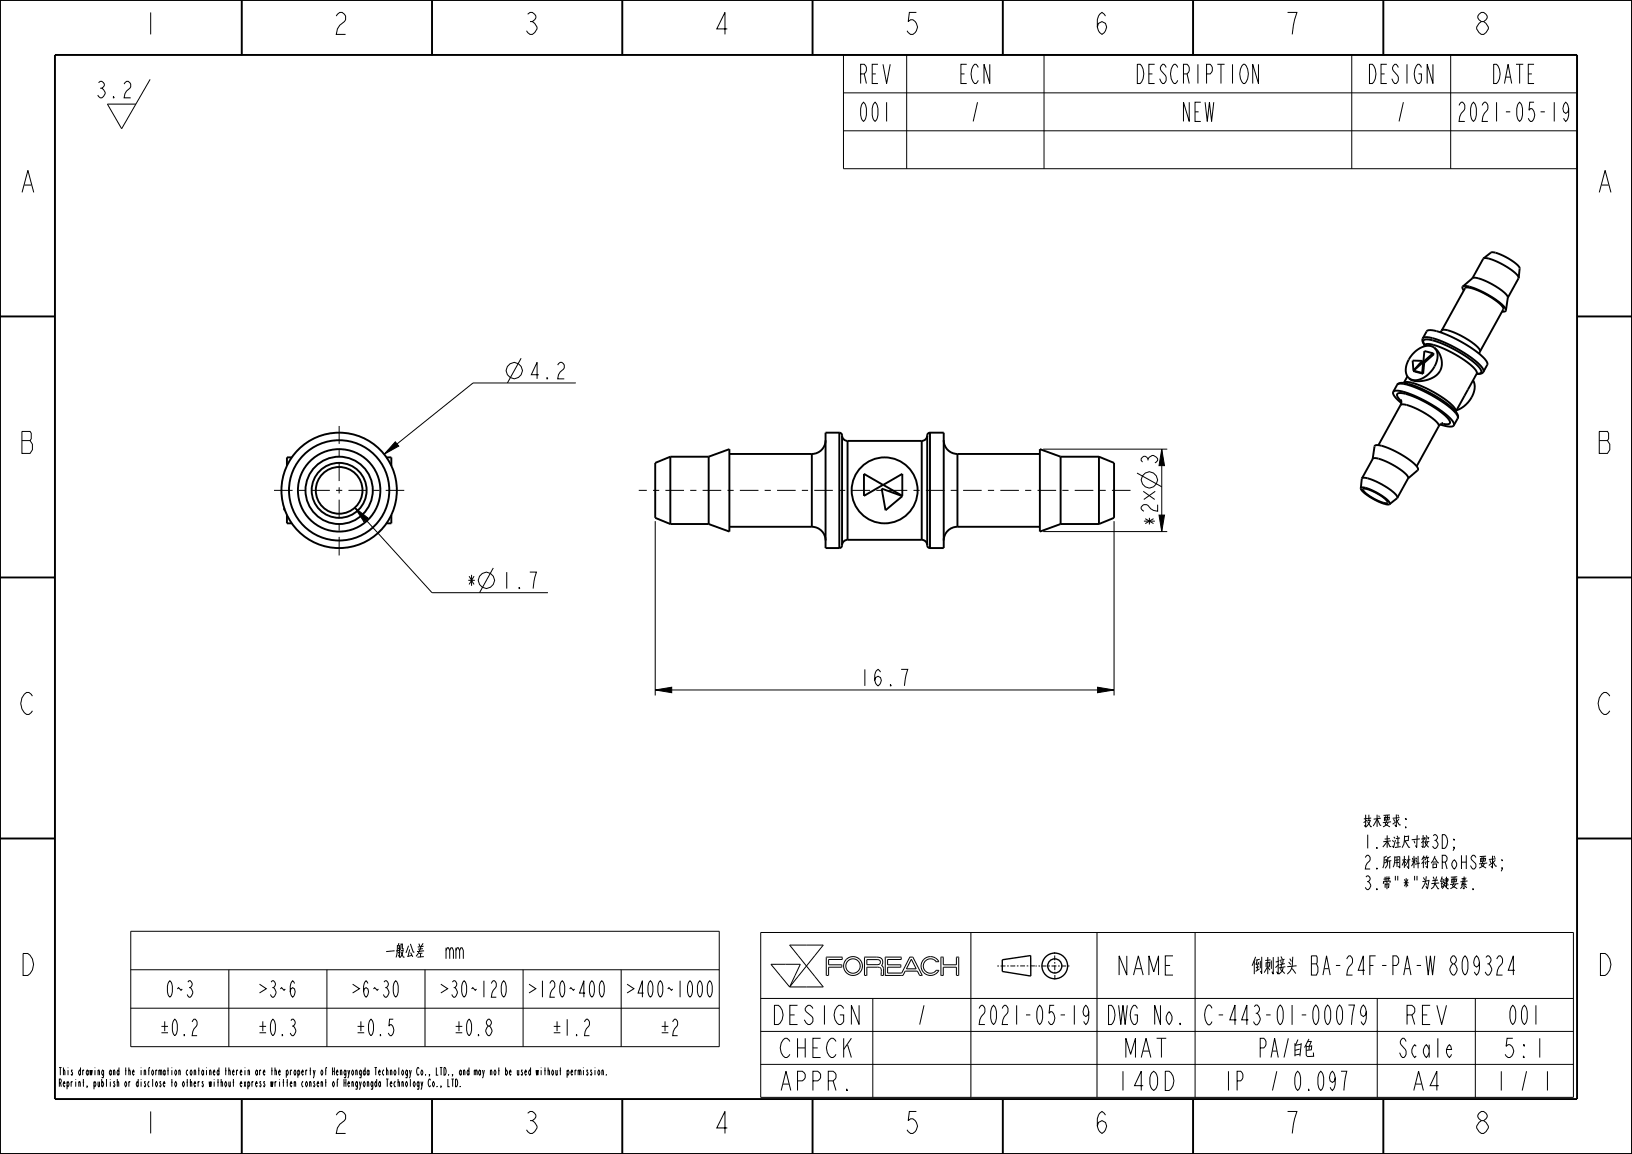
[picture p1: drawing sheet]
<svg xmlns="http://www.w3.org/2000/svg" width="297mm" height="210mm" viewBox="0 0 297 210" stroke-linecap="round" stroke-linejoin="round" font-family="sans-serif">
<g fill="none" stroke="#000" stroke-width=".18">
<path d="M17.9 15.1l.3-.3a.69 .69 0 0 1 .8 .8l-.5 .5a.9 .9 0 0 1 .6 1 .9 .9 0 0 1-.9 .7l-.4-.5M18.2 16.1h.3M20.6 17.6l.2 .2h-.2zM22.6 15.3l.4-.5h.3l.5 .5a1.16 1.16 0 0 1-.8 1.3l-.3 .5-.1 .7h1.2M27.3 14.4l-5.2 9-2.6-4.5h5.2M153.5 10h133.5v20.7h-133.5zM153.5 16.9h133.5M165 10v20.7M190 10v20.7M207 11.7a.96 .96 0 0 1 1 .9 2.6 2.6 0 0 1-.5 2.6h-.5zM229 11.7v3.5l-1-3.5v3.5M246 10v20.7"/>
<path d="M264 10v20.7M265.5 19.2l.4-.6h.3a1.25 1.25 0 0 1-.3 2l-.2 .6-.2 .9h1.1M285.5 19.8l-.2 .6-.3 .2a1.24 1.24 0 0 1 0-2 2.91 2.91 0 0 1 0 3.5l-.4-.6M153.5 23.8h133.5M94.8 65.2l-2.5 4.5M104.8 69.7h-18.7l-16.2 13M64.6 92.4l2.4 1.9-.8 .6zM64.6 92.4l14 15.5h21.1M71.9 80.4l.7 .8-2.7 1.5zM119.2 94.8v31.8M189.8 96.7h22.6M189.8 81.7h22.6"/>
<path d="M202.7 94.8v31.8M206.9 86.1l4.5 2.5M211.4 81.7l.5 3h-1zM211.4 81.7v15M89.8 103.4l-2.5 4.5M119.2 125.6l3-.5v1zM119.2 125.6h83.5M164 121.8h1.2l-.3 1-.3 2M199.7 125.1l3 .5-3 .5zM23.8 169.5h107.1v21h-107.1zM23.8 176.5h107.1M41.6 176.5v14"/>
<path d="M59.5 176.5v14M77.3 176.5v14M81.2 173l.2-.5h.2l.2 .5v1.5M95.2 176.5v14M113 176.5v14M138.4 169.7h147.9v30h-147.9zM140.3 175.5h5.3l-1.9 4.1zM143.7 172h6.1l-3 3.8zM146.8 175.8l3 3.8h-6.1M146.8 175.8l-3.1 3.8M150.8 177.5v-1.5h2.4v-.4h-2.4v-1h2.4l.1-.4h-2.9v3.3h.4M157.8 174.6l2.1 .1 .3 .1v.4l-.4 .3h-2z"/>
<path d="M157.8 177.5v-1.5h1.9l.4 .1 .2 .2 .1 1.2h.4M160.8 177.5v-1.3l-.4-.5 .2-.6-.2-.7-.7-.2h-2.3l-.1 3.3h.5M164.3 177.5h.1M165.9 174.6l.8 1.7h-1.7zM166.1 174.2h-.5l-1.5 2.9h-2.6v-1.1h2.4v-.4h-2.4v-1h2.5v-.4h-2.9v3.3h3.2M166.1 174.2h.1M166.1 174.2l1.7 3.3h-.4l-.4-.8h-2.3l-.4 .8M170.4 175l-.7-.5h-.8l-.6 .5-.3 .8 .3 .8 .6 .4h.8l.7-.4M170.4 176.6h.1M170.4 175h.1M170.4 176.6h.4M170.4 175h.5l-.4-.5-.5-.3-.7-.1-.7 .1-.5 .4-.3 .5-.2 .5 .1 .7 .5 .8 1 .4 1-.2 .7-.7"/>
<path d="M170.8 176.6h.1M171.2 174.2h.5v1.4h2.4v-1.4h.4v3.3h-.4v-1.5h-2.4v1.5h-.5zM176.7 169.7v30M199.6 169.7v30M217.5 169.7v30M23.8 183.5h107.1M50.7 195.1h.3l-.1-.4a.68 .68 0 0 0 0 1l.1-.3M52.1 195.1l.2-.4a.58 .58 0 0 1-.1 1l-.1-.4M52.1 194.7v1.4M52.8 197.2h.3l-.1-.4a.68 .68 0 0 0 0 1l.1-.3M52.8 194.7v1M53.1 194.8l-.2-.1-.1 .3"/>
<path d="M53.5 197.1l.2-.3 .1 1M53.5 196.8v1M53.7 194.7a.68 .68 0 0 1 0 1 .68 .68 0 0 1 0-1zM54.2 195.1l.2-.4a.58 .58 0 0 1-.1 1l-.1-.4M54.2 194.7v1.4M54.9 195.1h.3l-.1-.4a.68 .68 0 0 0 0 1l.1-.3M55.2 196.9l-.1-.1a.68 .68 0 0 0 0 1l.1-.2M55.6 194.7v1M55.8 196.8a.68 .68 0 0 1 0 1 .68 .68 0 0 1 0-1zM55.9 194.8l-.2-.1-.1 .3M56.3 197.1l.2-.3 .1 1M56.3 194.8h.3"/>
<path d="M56.3 196.8v1M56.5 194.3v1.4M57 194.7l.2 .8-.2 .6M57.3 196.9l-.1-.1-.1 .1a.52 .52 0 0 1 0 .9l-.1-.3M57.4 194.7l-.2 .8M57.7 197.2h.3l-.1-.4a.68 .68 0 0 0 0 1l.1-.3M58.4 197.1l.2-.3 .1 1M58.4 196.8v1M58.6 194.7a.68 .68 0 0 1 0 1 .68 .68 0 0 1 0-1zM59.1 196.9h.3M59.2 194.8h.2M59.3 196.4v1.4"/>
<path d="M59.5 194.4l-.1-.1-.1 .2v1.2M60.7 196.8a.68 .68 0 0 1 0 1 .68 .68 0 0 1 0-1zM61.3 196.9h.2M61.6 196.5l-.1-.1-.1 .2v1.2M81.5 196.4v1.4h.4M82.4 196.4v1.4M82.9 196.4h.2a1.23 1.23 0 0 1 0 1.4h-.2zM83.7 197.6l.1 .2zM101.8 194.8h.3M102 194.3v1.4M103.2 195.1l.2-.4a.58 .58 0 0 1-.1 1l-.1-.4M103.2 194.7v1.4"/>
<path d="M103.9 195.1h.3l-.1-.4a.68 .68 0 0 0 0 1l.1-.3M104.6 194.7v1M104.9 194.8l-.2-.1-.1 .3M105.2 195l.2-.3 .1 1M105.2 194.7v1M105.5 195l.2-.3v1M106.2 194.3v.1M106.2 194.7v1M107 194.8l-.1-.1-.1 .1a.52 .52 0 0 1 0 .9l-.1-.3M107.7 194.8l-.1-.1-.1 .1a.52 .52 0 0 1 0 .9l-.1-.3M108.3 194.3v.1M108.3 194.7v1"/>
<path d="M109 194.7a.68 .68 0 0 1 0 1 .68 .68 0 0 1 0-1zM109.5 195l.2-.3 .1 1M109.5 194.7v1M110.3 195.5l.1 .2zM138.4 181.7h147.9M138.4 187.7h147.9M138.4 193.7h147.9M158.8 181.7v18M178.2 183.5l.4-.6h.2a1.25 1.25 0 0 1-.2 2.1l-.3 .6-.1 .8h1M198.1 184.1l-.1 .6-.4 .3a1.24 1.24 0 0 1 0-2.1 2.91 2.91 0 0 1 0 3.5l-.4-.5M220.6 183.5l-.4-.6a1.01 1.01 0 0 0-.9 .9 2.68 2.68 0 0 0 .6 2.7h.3l.4-.6M248.6 184.1l-.1 .6-.4 .3a1.28 1.28 0 0 1 0-2.1 3 3 0 0 1 0 3.6l-.4-.6"/>
<path d="M250.6 181.7v18M268.5 181.7v18"/>
<circle cx="93.6" cy="67.4" r="1.47"/>
<circle cx="209.2" cy="87.4" r="1.47"/>
<circle cx="88.5" cy="105.6" r="1.47"/>
<circle cx="155.2" cy="175.8" r="1.31"/>
<circle cx="155.2" cy="175.8" r="1.71"/>
</g>
<path d="M64.6 92.4l2.4 1.9-.8 .6zM71.9 80.4l.7 .8-2.7 1.5zM211.4 81.7l.5 3h-1zM119.2 125.6l3-.5v1zM199.7 125.1l3 .5-3 .5z" fill="#000"/>
<g fill="none" stroke="#000" stroke-width=".35">
<path d="M0 0h297v210h-297zM10 10h277v190h-277zM44 .1v10M78.6 .1v10M113.2 .1v10M147.9 .1v10M182.5 .1v10M217.1 .1v10M251.7 .1v10M0 57.6h10M266.2 52.1l1.8-1.5a5.3 5.3 0 0 1 3.4 1.1 6 6 0 0 1 3 2.5l-.3 2.3M266.2 52.1a5.2 5.2 0 0 1 3.5 .9 10.4 10.4 0 0 1 4.4 3.3v.2"/>
<path d="M266.2 52.1a.54 .54 0 0 0 .2 .8M270 47l-2 3.6M270 47l1.3-1a6.8 6.8 0 0 1 4.1 1.6l1.1 1.1-.1 1.9M270 47a6.3 6.3 0 0 1 3.9 1.4 5.1 5.1 0 0 1 2.5 2.2M274.1 56.5l-.3 .2h-.4M276.4 50.6l-2 3.6M287 57.6h10M152.7 78.7l.3 .1 .2 .4M152.7 78.7h-2.5v21h2.5M152.7 78.7v21M153.2 79.2a1 1 0 0 0 1 1M153.2 79.2v20"/>
<path d="M168.7 79.2v20M168.7 79.2a1 1 0 0 1-1 1M169.2 78.7h2.5v21h-2.5M169.2 78.7l-.2 .1-.3 .4M169.2 78.7v21M253.5 71.3l.1-.1a5 5 0 0 1 3.5 .7 20.3 20.3 0 0 1 7.3 4.8l.2 .4v.3M253.5 71.3v.3l.3 .6 1.2 1.1M254.3 70l.1-.2a3.7 3.7 0 0 1 3 .4 20.4 20.4 0 0 1 7.7 4.9l.3 .6-.1 .4M254.3 70a4.1 4.1 0 0 1 3.1 .4 20.5 20.5 0 0 1 7.7 5l.2 .7M254.3 70l-.8 1.3M254.9 73.7a2.31 2.31 0 0 1 2.1 .3l2 1a5.6 5.6 0 0 1 2.9 2.5l-.1 .1M254.9 73.7l-4 7.3"/>
<path d="M255 72.8v.5l-.1 .4M255 73l-.6-.7a.47 .47 0 0 1-.1-.6 .47 .47 0 0 1 .6-.2 17.7 17.7 0 0 1 8.8 4.9 .47 .47 0 0 1 .1 .6 .47 .47 0 0 1-.6 .2l-.8-.1M256.1 68.5l-.6 1.2a3.3 3.3 0 0 1 2.7 .4 16.9 16.9 0 0 1 6.6 4.3l.1 .5 1.6-2.9M257.2 67.5l.2 .1M257.2 67.5l1.6 .4M257.4 67.6h.1M257.4 67.6l1.6 .4M258.8 67.9l.2 .1M258.8 65.7l.2 .1-.3 .4M258.8 65.7l-1.7-.1 .1 1.9M258.8 65.7l-1.6 1.8M258.9 61.6v.5l.4 .7"/>
<path d="M258.9 61.6l.1-.1a4.1 4.1 0 0 1 3 .5 20.5 20.5 0 0 1 7.8 5l.2 .7M258.9 61.6l.8-1.4a5 5 0 0 1 3.4 .7 20.3 20.3 0 0 1 7.4 4.8l.2 .7-.7 1.3M259 65.9l.2 .1M259.2 66l-.2 2M259.3 62.8a3.3 3.3 0 0 1 2.7 .4 16.9 16.9 0 0 1 6.7 4.3v.5M259.3 62.8l-.2 .2M259.3 62.8l-.1-.2a.52 .52 0 0 1-.1-.7 .52 .52 0 0 1 .7-.1 19.5 19.5 0 0 1 9.6 5.3 .52 .52 0 0 1 .1 .7 .52 .52 0 0 1-.7 .2h-.1M259.4 62.7l-.1-.1v.2M260.8 64.3l-3.6 3.2M260.8 64.3l.2 .1-1.8 1.6M260.8 64.3l-1.6-.4-.4 4M261.8 77.6l-4 7.3"/>
<path d="M262.1 77.2l1.6 .4h.6l.3-.2M262.4 60.1l-.3 .4M262.4 60.1a2.31 2.31 0 0 1 2.1 .3l2 1a5.6 5.6 0 0 1 2.9 2.5l-.1 .1M262.4 60.1l4.2-7.7a2.86 2.86 0 0 1 2.4 .5l.5 .2a9.4 9.4 0 0 1 4.1 3l-4.3 7.9M262.6 77l-.5 .2-.3 .4M265.3 76.1l-.7 1.3M268.7 68h.1M268.7 68l-1.6 2.9M268.8 67.9l-.1 .1M269.3 64l-.1 .4M270 67.7l-.5 .3h-.7M51.7 92.4v.5h.2"/>
<path d="M122 83.1l-2.8 1.1v10l2.8 1.2M122 83.1v12.3M122 95.4h7M122 83.1h7M129 83.1l3.7-1.4v15l-3.7-1.3M129 83.1v12.3M132.7 95.9h15M132.7 82.6h15M147.7 95.9a2.5 2.5 0 0 1 2.5 2.5M147.7 82.6v13.3M150.2 80.1a2.5 2.5 0 0 1-2.5 2.5M153.2 99.2l-.2 .5h-.3"/>
<path d="M154.2 98.2a1 1 0 0 0-1 1M154.2 98.2h13.5M154.2 80.2v18M154.2 80.2h13.5M160.5 88.9l3.7 1.4-3 2.6zM160.7 88.2l-3.5-2v4l7-4v4l-3.5-2M167.7 98.2a1 1 0 0 1 1 1M167.7 80.2v18M168.7 99.2l.3 .5h.2M171.7 80.1a2.5 2.5 0 0 0 2.5 2.5M174.2 95.9a2.5 2.5 0 0 0-2.5 2.5M174.2 82.6v13.3"/>
<path d="M174.2 95.9h15M174.2 82.6h15M193 83.1l-3.8-1.4v15l3.8-1.3M193 83.1v12.3M193 95.4h7M193 83.1h7M200 83.1l2.7 1.1v10l-2.7 1.2M200 83.1v12.3M247.6 88.9a6.7 6.7 0 0 0 3.6 2.5l1.1 .4 .6-.1M247.6 88.9l.1-.1a2.01 2.01 0 0 1 1.8 .3l1 .5a4.6 4.6 0 0 1 2.4 2.1M247.8 87.1l2-3.6a4.2 4.2 0 0 1 3 .8 7.1 7.1 0 0 1 3.5 2.7l-2 3.6M247.8 87.1l-.2 1.8"/>
<path d="M247.8 87.1l.1-.1a4.2 4.2 0 0 1 3 .8 7.1 7.1 0 0 1 3.4 2.7v.1M248.1 89a6.3 6.3 0 0 1 3.8 1.6l.5 .5 .1 .4a2.36 2.36 0 0 1-2-.5l-.4-.2a3.6 3.6 0 0 1-2-1.8zM249.8 83.5l.4-2.4a5.2 5.2 0 0 1 3.5 .9 10.4 10.4 0 0 1 4.4 3.3l-.1 .3-1.8 1.5M254.3 90.6l-1.4 1.1M0 105.1h10M287 105.1h10M0 152.6h10M287 152.6h10M44 200.1v10M78.6 200.1v10M113.2 200.1v10M147.9 200.1v10"/>
<path d="M182.5 200.1v10M217.1 200.1v10M251.7 200.1v10"/>
<circle cx="61.7" cy="89.2" r="9.1"/>
<circle cx="61.7" cy="89.2" r="10.5"/>
<circle cx="61.7" cy="89.2" r="7.5"/>
<circle cx="61.7" cy="89.2" r="6.1"/>
<circle cx="61.7" cy="89.2" r="5"/>
<circle cx="61.7" cy="89.2" r="4.3"/>
</g>
<g fill="none" stroke="#000" stroke-width=".25">
<path d="M187.6 173.9v3.7l-5.2-.8v-2.1l5.2-.8"/>
<circle cx="192" cy="175.8" r="2.34"/>
<circle cx="192" cy="175.8" r="1.29"/>
</g>
<path d="M181.5 175.8h6.8M191.9 173.3l.1 5M194.6 175.8h-6.2" fill="none" stroke="#000" stroke-width=".18" stroke-dasharray=".3 .3 .9 .3" stroke-linecap="butt"/>
<!-- layer: 02___PRT_ALL_AXES -->
<path d="M205.7 89.2h-89.5" fill="none" stroke="#000" stroke-width=".18" stroke-dasharray="1.1 1.1 3.4 1.1" stroke-dashoffset="2.3" stroke-linecap="butt"/>
<g fill="none" stroke="#000" stroke-width=".35">
<path d="M261 63.3a3.2 3.2 0 0 1 1.3 3.5 3.2 3.2 0 0 1-2.9 2.4l-.2 .1a3.2 3.2 0 0 1-2.8-.5M261 63.3a2.81 2.81 0 0 1-.1 3.6 4 4 0 0 1-4 2.2l-.5-.3M261 63.3a2.85 2.85 0 0 0-3.6 .8 4 4 0 0 0-1.3 4.3l.3 .4M267.1 70.9l-.6 1.1M268.1 69.2a3.9 3.9 0 0 1-1.5 4.6l-1.5 .9M52.2 93.7v1.5h.9M53.1 83.2h-.9v1.6M70.3 83.2h.9v1.6M71.2 93.7v1.5h-.9"/>
<circle cx="161" cy="89.2" r="6"/>
</g>
<path d="M61.7 89.2v12.9M61.7 89.2v-11.7M61.7 89.2h-12.7M61.7 89.2h12" fill="none" stroke="#000" stroke-width=".18" stroke-dasharray="1.1 1.1 3.4 1.1" stroke-dashoffset=".6" stroke-linecap="butt"/>
<g font-size="5.2">
<text x="26.1" y="6.3">1</text>
<text x="60.7" y="6.3">2</text>
<text x="95.4" y="6.3">3</text>
<text x="130" y="6.3">4</text>
<text x="164.6" y="6.3">5</text>
<text x="199.2" y="6.3">6</text>
<text x="233.9" y="6.3">7</text>
<text x="268.5" y="6.3">8</text>
<text x="3.8" y="35">A</text>
<text x="290.8" y="35">A</text>
<text x="3.8" y="82.5">B</text>
<text x="290.8" y="82.5">B</text>
<text x="3.8" y="130">C</text>
<text x="290.8" y="130">C</text>
<text x="3.8" y="177.5">D</text>
<text x="290.8" y="177.5">D</text>
<text x="26.1" y="206.3">1</text>
<text x="60.7" y="206.3">2</text>
<text x="95.4" y="206.3">3</text>
<text x="130" y="206.3">4</text>
<text x="164.6" y="206.3">5</text>
<text x="199.2" y="206.3">6</text>
<text x="233.9" y="206.3">7</text>
<text x="268.5" y="206.3">8</text>
</g>
<text font-size="4.7" x="221.8" y="186.5">C-443-01-00079</text>
<g font-size="4.6">
<text x="156.7" y="15.2">REV</text>
<text x="174.9" y="15.2">ECN</text>
<text x="208.6" y="15.2">DESCRIPTION</text>
<text x="249.9" y="15.2">DESIGN</text>
<text x="272.1" y="15.2">DATE</text>
<text x="156.7" y="22.1">001</text>
<text x="176.6" y="22.1">/</text>
<text x="215.4" y="22.1">NEW</text>
<text x="254.1" y="22.1">/</text>
<text x="267" y="22.1">2021-05-19</text>
<text x="204" y="177.4">NAME</text>
<text x="228.9" y="177.4">倒刺接头 BA-24F-PA-W 809324</text>
<text x="141.8" y="186.4">DESIGN</text>
<text x="166.9" y="186.4">/</text>
<text x="179.6" y="186.4">2021-05-19</text>
<text x="202.6" y="186.4">DWG No.</text>
<text x="256.2" y="186.4">REV</text>
<text x="274.9" y="186.4">001</text>
<text x="143" y="192.4">CHECK</text>
<text x="205.2" y="192.4">MAT</text>
<text x="228.1" y="192.4">PA/白色</text>
<text x="255.3" y="192.4">Scale</text>
<text x="274" y="192.4">5:1</text>
<text x="143" y="198.4">APPR.</text>
<text x="204" y="198.4">140D</text>
<text x="222.9" y="198.4">IP</text>
<text x="230.9" y="198.4">/</text>
<text x="236.1" y="198.4">0.097</text>
<text x="257.3" y="198.4">A4</text>
<text x="272.4" y="198.4">1</text>
<text x="276.6" y="198.4">/ 1</text>
</g>
<g font-size="3.9">
<text x="96.1" y="68.9">4.2</text>
<text x="210.7" y="84.8" transform="rotate(-90 210.7 84.8)">3</text>
<text x="210.7" y="96" transform="rotate(-90 210.7 96)">*2×</text>
<text x="84.6" y="107.1">*</text>
<text x="91" y="107.1">1.7</text>
<text x="156.2" y="124.8">16.7</text>
<text x="68.6" y="174.5">一般公差</text>
<text x="83.2" y="174.5">mm</text>
<text x="30.5" y="181.5">0~3</text>
<text x="46.9" y="181.5">＞3~6</text>
<text x="64" y="181.5">＞6~30</text>
<text x="80.4" y="181.5">＞30~120</text>
<text x="96.8" y="181.5">＞120~400</text>
<text x="114.7" y="181.5">＞400~1000</text>
<text x="29.1" y="188.5">±0.2</text>
<text x="46.9" y="188.5">±0.3</text>
<text x="64.8" y="188.5">±0.5</text>
<text x="82.6" y="188.5">±0.8</text>
<text x="100.5" y="188.5">±1.2</text>
<text x="119.8" y="188.5">±2</text>
</g>
<g font-size="3.3">
<text x="248" y="150.6">技术要求:</text>
<text x="248" y="154.4">1.未注尺寸按3D;</text>
<text x="248" y="158.1">2.所用材料符合RoHS要求;</text>
<text x="248" y="161.9">3.带&quot;*&quot;为关键要素.</text>
</g>
<g font-size="1.8">
<text x="10.6" y="195.7">This drawing and the information contained therein are the property of</text>
<text x="10.6" y="197.8">Reprint, publish or disclose to others without express written consent of</text>
<text x="60.3" y="195.7">Hengyongda Technology Co., LTD., and may not be used without permission.</text>
<text x="62.4" y="197.8">Hengyongda Technology Co., LTD.</text>
</g>
</svg>
